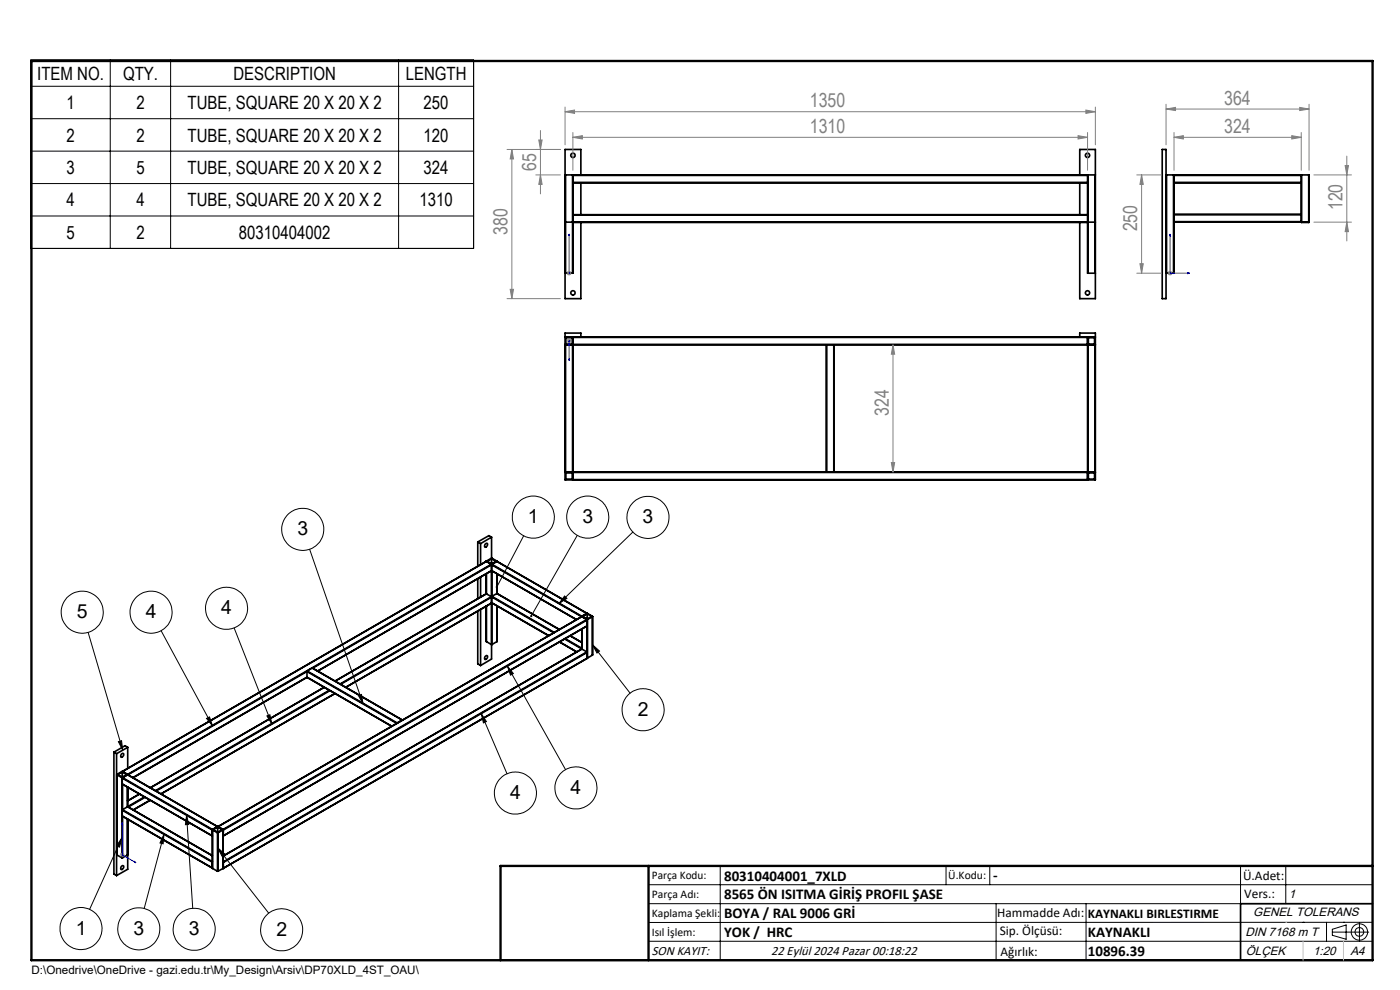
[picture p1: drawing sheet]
<svg xmlns="http://www.w3.org/2000/svg" width="297mm" height="210mm" viewBox="0 0 297 210" stroke-linecap="round" stroke-linejoin="round" font-family="sans-serif">
<g fill="none" stroke="#000" stroke-width=".35">
<path d="M119.9 37.1h.1M120 37.1v20.9M120 37.1h1.5M121.5 37.1h.1M121.5 37.1v20.9M121.5 38.7v.1M121.5 37.1v.1M121.5 37.2v1.5M121.5 38.8v6.7M121.5 37.1h109.2M121.5 38.7h109.2M121.5 38.8h109.2"/>
<path d="M121.5 37.2h109.2M123.2 37.1v-5.4h-3.3v31.7h3.3v-16.2M123.2 38.8v6.7M229.1 37.1v-5.4h3.3v31.7h-3.3v-16.2M229.1 38.8v6.7M230.7 37.1h.1M230.7 38.7v.1M230.7 37.1v.1M230.7 37.2v1.5M230.7 38.8v6.7M230.8 37.1h1.5M230.8 37.1v20.9"/>
<path d="M232.3 37.1h.1M232.3 37.1v20.9M246.6 31.7h.8v31.7h-.8zM247.4 37.1h.1M247.5 37.1h1.5M247.5 37.1v20.9M249 37.1h.1M249 37.1v20.9M249.1 38.7v.1M249.1 37.1v.1M249.1 37.1h26.9M249.1 38.7h26.9"/>
<path d="M249.1 38.8h26.9M249.1 37.2h26.9M249.1 37.2v1.5M249.1 38.8v6.7M276 37.1h.1M276 38.7v.1M276 37.1v.1M276 37.2v1.5M276 38.8v6.7M276.1 37.1h1.5M276.1 37.1v10M277.6 37.1l.1 10"/>
<path d="M277.6 37.1v10M119.9 58h.1M119.9 47.1h1.6M120 58h1.5M121.5 47.2v10.8M121.5 45.5v.1M121.5 47.1v.1M121.5 45.6v1.5M121.5 47.1h109.2M121.5 45.5h109.2M121.5 45.6h109.2M121.5 47.2h109.2"/>
<path d="M230.7 47.2l.1 10.8M230.7 47.1h1.7M230.7 45.5v.1M230.7 47.1v.1M230.7 45.6v1.5M230.8 58h1.5M232.3 58h.1M247.4 58h.1M247.5 58h1.5M249.1 47.1l-.1 10.9M249.1 47v.1M249.1 45.5h.1"/>
<path d="M249.1 47.1h26.9M249.1 45.5h26.9M249.1 45.5v1.5M249.1 47h26.9M276 47.1h.1M276 47v.1M276 45.5h.1M276 47.1h1.7M276 45.5v1.5M276.1 47.1h1.5M277.6 47.1h.1M120 71.5v1.7"/>
<path d="M120 73.2v26.9M120 73.2h1.5M120.1 71.6h1.3v1.4h-1.3zM121.5 71.5v.1M121.5 73.2h.1M121.5 73.2v26.9M121.5 73.1v.1M121.5 71.6v1.5M121.5 73.2h53.8M121.5 71.6h109.2M121.5 73.1h109.2M123.2 71.5v-.8h-3.3v.8h112.5v-.8h-3.3v.8"/>
<path d="M175.3 73.2h.1M175.3 73.2v26.9M175.4 73.2h1.5M175.4 73.2v26.9M176.9 73.2h.1M176.9 73.2v26.9M177 73.2h53.7M177 73.2v26.9M230.7 73.1l.1 .1M230.7 73.2h.1M230.7 71.5v.1M230.7 73.1v.1"/>
<path d="M230.7 71.6v1.5M230.7 73.2v26.9M230.8 71.5l-.1 .1M230.8 73.2v26.9M230.8 73.2h1.5M230.9 71.6h1.3v1.4h-1.3zM232.3 71.5v1.7M232.3 73.2v26.9M101.4 115v5.1M101.4 115l.6 .3M102 115.3v4.5M102.9 115.4a.29 .29 0 0 1 .5-.1 .29 .29 0 0 1-.1 .5 .3 .3 0 0 1-.2 .2 .3 .3 0 0 1-.3-.1z"/>
<path d="M103.2 119.1h.1M103.2 119.1l1.1-.7 1.1 .7M103.2 119.1l-77.2 44.5M103.2 119.1l1 .6M104.2 119.7h.2M104.2 119.7l.1 .1M104.2 119.7l-77.1 44.6M104.3 118.5l-.9 .6 .9 .5M104.3 118.5l.9 .6-.9 .5M104.3 113.9v4.5M104.3 118.5v1.1M104.3 119.8v1.2"/>
<path d="M104.3 113.9l-2.3 1.4M104.3 113.9l-.6-.3-2.3 1.4M104.3 119.8l19.1 11M104.3 119.8l-38 21.9M104.4 119.7l-.1 .1M104.4 119.7l19 11M105.4 119.1h.1M105.4 119.1l-1 .6M105.4 119.1l19.1 11M120 100.1l-.1 1.7 1.6-.1M120 100.1h1.5M120.1 100.3h1.3v1.3h-1.3z"/>
<path d="M121.5 100.1v.1M121.5 100.1h.1M121.5 101.7h109.2M121.5 100.2v1.5M121.5 100.1h53.8M121.5 100.2h109.2M175.3 100.1h.1M175.4 100.1h1.5M176.9 100.1h.1M177 100.1h53.7M230.7 100.1h.1M230.7 100.1v.1"/>
<path d="M230.7 100.2v1.5M230.8 100.1l-.1 .1M230.8 100.1h1.5M230.9 100.3h1.3v1.3h-1.3zM232.3 100.1l.1 1.7-1.7-.1M101.4 122.8v4.2M101.4 129.6v11.2l.6 .4M102 122.4v4.2M102 129.3v11.9M102.9 139.2a.27 .27 0 0 1 .4-.1 .27 .27 0 0 1 .1 .4l-.1 .1a.3 .3 0 0 1-.2 .3 .3 .3 0 0 1-.3-.1zM103.2 128.6v7.5M103.2 121.7v4.3"/>
<path d="M103.2 136.1l1.2 .6M103.2 126l1 .6M104.2 126.6l.1 .1-32.1 18.5M104.2 128l.1 11.8-2.3 1.4M104.2 126.6l-32.1 18.5M104.3 121v.1M104.3 121v6.9M104.3 127.9h.1M104.3 121l18 10.4M104.3 121l-36.9 21.4M104.3 127.9l-31 17.9M104.4 126.5l-.1 .1 13.2 7.6"/>
<path d="M104.4 121.1v5.4M104.4 127.9v8.8M104.4 126.5l13.2 7.7M105.4 125.9h.1M105.4 121.7v4.2M105.4 136.1l-1 .6M105.4 125.9l-1 .6M105.4 125.9l13.2 7.7M105.4 136.1h.1M105.4 128.5v7.6M105.4 125.9l13.3 7.6M116.4 134.8l-12.1-7 12.1 7.1"/>
<path d="M118.7 136.2l3.6 2.1M119.9 135.5l3.5 2v.1l-3.6-2.1M120.9 134.9l2.5 1.4M121 134.9l2.4 1.4M123.4 130.8l-77.2 44.6-19.1-11M123.4 130.8h.1M123.4 137.7h.1M123.4 130.7v.1M123.4 133.4v4.3M123.4 137.7l-76.1 43.9M123.4 130.8l1.1 .6M123.4 130.8l-77.2 44.6"/>
<path d="M123.4 137.7l1.1 .6M124.5 131.4h.1M124.5 130.1l1.2 .7M124.5 131.4l.1 .1M124.5 138.3l.1 .1M124.5 130.1l-1.1 .6M124.5 131.4l-77.2 44.6M124.5 132.8v5.5M124.5 138.3l-77.2 44.5M124.6 139.6h.1M124.6 131.5l-77.2 44.6-.1-.1M124.6 132.7l-77.2 44.6"/>
<path d="M124.6 132.7v.1M124.6 138.4l-77.3 44.5M124.6 139.6v.1M124.6 139.7l-77.3 44.5M124.6 130.2l.9 .6-.9 .5M124.6 130.2l-1 .6 1 .5M124.6 130.2v1.1M124.6 131.5v1.2M124.6 138.4v1.2M124.6 131.4v8.2M125.7 130.8v8.2l-1.1 .6M125.7 130.8l-1.1 .6"/>
<path d="M24.2 159.6l.5 .3M24.2 159.6v25.8l.5 .3M24.7 159.9v25.8M25.8 159.9a.31 .31 0 0 1 .5 .1 .31 .31 0 0 1-.2 .4l-.1 .1a.28 .28 0 0 1-.4 0 .28 .28 0 0 1 .1-.4zM27.1 158.5l-2.4 1.4M27.1 158.5v4.5M27.1 158.5l-.6-.3-2.3 1.4M65.1 143.6l-36.9 21.4M65.1 143.6l18 10.4M65.1 142.4v1.2M65.1 142.4l19.1 11M65.1 142.4l-38 22"/>
<path d="M65.2 142.3l-.1 .1M65.2 142.3l19 11M66.2 141.7l19.1 11M66.2 141.7l-1 .6M68.8 145.8l-36.9 21.3M69.8 146.4l-36.9 21.3M70 146.5l-36.9 21.3M71 144.5l32.2-18.5zM71 147.1l-36.9 21.3M84.2 153.3v.1M85.3 152.7l-1.1 .6M24.8 164.3v17.1"/>
<path d="M24.8 164.4l1.1 .6M24.8 164.4v17M25.9 165h.1M25.9 165v17M25.9 171.9l19.1 10.9M25.9 173.1l19.1 11zM25.9 165.1l19.1 11 .1-.1M25.9 166.3l19.1 11M25.9 166.3h.1M25.9 163.8l-.9 .5 .9 .5M25.9 163.8l1 .5-1 .5M25.9 163.8v1"/>
<path d="M25.9 165.1v1.2M25.9 171.9v1.2M26 163.6l-1.2 .8M26 171.8l-.1 .1M26 165l-.1 .1M26 163.6l1.1 .7M26 165l19.1 11M26 166.3v5.5M26 173.1v8.9M26 171.8l19 11M27.1 164.3h.1M27.1 164.3v.1"/>
<path d="M27.1 171.1h.1M27.1 167v4.1M27.1 173.8v7.6M27.1 171.1l17.9 10.4M27.1 164.4l-1.1 .6M27.1 171.1l-1.1 .7M27.1 164.4l19 11M27.1 167v2.9M27.1 173.8v10.6l-2.4 1.3M29.6 168.4l-2.5 1.5 2.5-1.5M30.7 169l-3.6 2.1M30.8 169.1l-3.6 2.1"/>
<path d="M31.9 169.7l-3.6 2.1M45 176l.1 8.2M45.1 176h.1M45.1 176l1 .7M45.1 176v8.2M46.1 176.7h.1M46.1 175.4h.1M46.1 176.7v8.1M46.1 175.4l-1 .6M46.2 175.5l.9 .5-.9 .6M46.2 175.5l-.9 .5 .9 .6M46.2 175.5v1.1"/>
<path d="M46.2 176.7v8.1M46.2 175.4l1.1 .6M47.3 176h.1M47.3 176l-1.1 .7M47.3 176v8.2M24.8 181.4l1.1 .6M25.8 183.8a.29 .29 0 0 1 .4-.1 .29 .29 0 0 1-.1 .5 .31 .31 0 0 1-.4 .2 .31 .31 0 0 1 0-.5zM25.9 182h.1M27.1 181.3v.1M27.1 181.4l-1.1 .6M45.1 184.2l1 .6M46.1 184.8h.1"/>
<path d="M47.3 184.2h.1M47.3 184.2l-1.1 .6M47.4 184.2h-.1M291.2 191.7h-28v12M106.2 203.7h185"/>
<circle cx="121.5" cy="32.9" r=".46"/>
<circle cx="230.7" cy="33" r=".45"/>
<circle cx="121.5" cy="62.1" r=".46"/>
<circle cx="230.7" cy="62.1" r=".45"/>
</g>
<g fill="none" stroke="#000" stroke-width=".21">
<path d="M6.5 12.7h94v40h-94zM6.5 18.3h94M23.4 12.7v40M36.2 12.7v40M84.6 12.7v40M6.5 25.2h94M6.5 32.1h94M6.5 38.9h94M6.5 45.8h94M65.7 116.5l11.3 32.8M111.1 113.7l-5.7 10.9M122.4 113.6l-9.7 17.1"/>
<path d="M134.3 112.8l-15.7 15.2M18.7 134.2l7.3 24.9M34.2 133.8l10.9 20.2M49.7 133.2l8 20.4M119.8 126.4l.5 .5-1.7 1.1zM125.7 136.8l1.5 1.3-.6 .4zM125.7 136.8l8 10.2M25.1 157.3l.7-.2 .2 2zM43.8 152.4l.6-.3 .7 1.9zM56.6 151.9l.7-.3 .4 2zM76 147.5l.7-.2 .3 2zM102.1 151.4l1.1 1.7-.6 .2z"/>
<path d="M102.1 151.4l5.5 12.7M107.6 141.3l12.4 22M107.6 141.3l1.3 1.6-.6 .3zM25.9 177.7l-.5 2-.7-.3zM25.9 177.7l-6.9 15.2M34.8 177l-.2 2-.7-.2zM34.8 177l-4.2 15.7M39.6 172.9l.4 2h-.7zM39.6 172.9l1.3 19.8M46.1 179.8l1.6 1.3-.6 .5zM46.1 179.8l10.9 13.9M137.6 187.7h153.6"/>
<path d="M137.6 191.7h153.6M137.6 199.7h153.6M152.8 183.7v20M200.7 183.7v4M210 183.7v4M211.3 191.7v12M230.4 191.7v12M263.2 183.7v20M272.8 183.7v8M276.4 195.6h.1M281.4 195.6v4.1M282.6 197.7h7.8"/>
<path d="M282.6 197.1l3-.9v3l-3-.8zM285 195.6h.1M288.4 195.8v3.8M291.2 195.6l-153.6 .1"/>
<circle cx="64.2" cy="112.3" r="4.5"/>
<circle cx="113.1" cy="109.7" r="4.5"/>
<circle cx="124.7" cy="109.7" r="4.5"/>
<circle cx="137.5" cy="109.7" r="4.5"/>
<circle cx="17.5" cy="129.9" r="4.5"/>
<circle cx="32.1" cy="129.9" r="4.5"/>
<circle cx="48.1" cy="129" r="4.5"/>
<circle cx="136.4" cy="150.6" r="4.5"/>
<circle cx="109.3" cy="168.2" r="4.5"/>
<circle cx="122.2" cy="167.1" r="4.5"/>
<circle cx="17.2" cy="197" r="4.5"/>
<circle cx="29.4" cy="197" r="4.5"/>
<circle cx="41.2" cy="197.1" r="4.5"/>
<circle cx="59.7" cy="197.2" r="4.5"/>
<circle cx="288.4" cy="197.7" r="1.74"/>
<circle cx="288.4" cy="197.7" r=".93"/>
</g>
<g fill="none" stroke="#00f" stroke-width=".21">
<path d="M120.7 57.8v.3zM120.7 49.6v.5v-.5M120.7 58h.1M120.7 49.6v8.4M248.2 49.6l.1 .5h-.2zM248.2 49.6v8.4h4.2M252 57.8l.4 .2-.4 .1zM120.7 76.5v-.4v.4M120.7 72.2v.2zM120.7 72.3h.1M120.7 72.3v4.2M25.9 174.5v6.8l3 1.7"/>
<path d="M25.9 174.5l.1 .4-.1-.1zM28.6 182.8l.3 .2-.3-.1z"/>
</g>
<g fill="none" stroke="#808080" stroke-width=".21">
<path d="M107.6 31.7h11.3M108.6 31.7l.3 2h-.7zM108.6 31.7v31.7M113.7 37.1h5.2M114.3 29.7h.7l-.3 2zM114.7 37.1l.3 2h-.7zM114.7 27.7v13.4M119.9 23.7l2-.4v.8zM119.9 22.7v8M119.9 23.7h112.5M121.5 29.1l2-.3v.7zM121.5 28.1v8"/>
<path d="M121.5 29.1h109.2M228.7 28.8l2 .3-2 .4zM230.4 23.3l2 .4-2 .4zM230.7 28.1v8M232.4 22.7v8M241.2 37.1h5.2M242.2 37.1l.3 2h-.7zM242.2 37.1v20.9M247.4 23.1l2-.3v.7zM247.4 22.1v8.6M247.4 23.1h30.3M249.1 29.1l1.9-.3v.7z"/>
<path d="M249.1 29.1h26.9M249.1 28.1v8M274 28.8l2 .3-2 .4zM275.7 22.8l2 .3-2 .4zM276 28.1v8M277.7 22.1v14M278.7 37.1h8M285.4 35.1h.7l-.4 2zM285.7 33.1v18M120.2 58h1M120.4 57.6l.7 .7M120.7 57.5v.9"/>
<path d="M121.1 57.6l-.7 .7M241.2 58h5.2M241.8 55.9h.7l-.3 2.1zM247.7 58h1M247.9 57.6l.7 .7M248.2 57.5v.9M248.6 57.6l-.7 .7M278.7 47.1h8M285.7 47.1l.4 2h-.7zM107.6 63.4h11.3M108.2 61.4h.7l-.3 2zM120.2 72.3h1"/>
<path d="M120.4 72l.7 .7M120.7 71.8v1M121.1 72l-.7 .7M189.4 73.2l.4 1.9h-.7zM189.4 73.2v26.9M189.1 98.1h.7l-.4 2zM25.4 181.3h1M25.6 181l.7 .7M25.9 180.8v1M26.3 181l-.7 .7"/>
</g>
<path d="M6.7 12.9h284.5v190.8h-284.5zM137.6 183.7v20M291.2 183.7h-185v20" fill="none" stroke="#000" stroke-width=".5"/>
<path d="M272.8 195.6h.1M276.4 199.7v4M285 199.7v4" fill="none" stroke="#c0c0c0" stroke-width=".21"/>
<path d="M43.8 152.4l.7-.3 .6 1.9zM56.6 151.9l.7-.3 .4 2zM76 147.5l.7-.2 .3 2zM125.7 136.8l1.5 1.3-.6 .4zM102.1 151.4l1.1 1.7-.6 .2zM107.6 141.3l1.3 1.6-.6 .3zM119.8 126.4l.5 .5-1.7 1.1zM112.5 130.5v.2l.1 .2 .1-.2-.1 .2a.23 .23 0 0 0 .3-.3 .23 .23 0 0 0-.4-.1zM105.2 124.4v.3l.1 .1 .1-.2-.1 .2h.1a.24 .24 0 0 0 .2-.4 .24 .24 0 0 0-.4 0zM46.1 179.8l1.6 1.3-.6 .5zM25.9 177.7l-.5 2-.7-.3zM34.8 177l-.2 2-.7-.2zM39.6 172.9l.4 2h-.7zM25.1 157.3l.7-.2 .2 2z" fill="#000"/>
<g fill="#00f">
<path d="M28.6 182.8l.3 .2-.3-.1zM25.9 174.5l.1 .4-.1-.1z"/>
<path d="M120.7 57.8v.3zM120.7 49.6v.5z"/>
<path d="M120.7 76.1v.4zM120.7 72.2v.2zM252 57.8l.4 .2-.4 .1zM248.2 49.6l.1 .5h-.2z"/>
</g>
<g fill="#808080">
<path d="M228.7 28.8l2 .3-2 .4zM121.5 29.1l2-.3v.7zM230.4 23.3l2 .4-2 .4zM119.9 23.7l2-.4v.8zM275.7 22.8l2 .3-2 .4zM247.4 23.1l2-.3v.7z"/>
<path d="M249.1 29.1l1.9-.3v.7zM274 28.8l2 .3-2 .4z"/>
<path d="M285.7 47.1l.4 2h-.7zM285.4 35.1h.7l-.4 2z"/>
<path d="M114.3 29.7h.7l-.3 2zM114.7 37.1l.3 2h-.7zM108.6 31.7l.3 2h-.7zM108.2 61.4h.7l-.3 2zM189.4 73.2l.4 1.9h-.7zM189.1 98.1h.7l-.4 2zM242.2 37.1l.3 2h-.7zM241.8 55.9h.7l-.3 2.1z"/>
</g>
<g font-size="4.1" fill="#808080">
<text x="171.8" y="22.8">1350</text>
<text x="259.7" y="22.2">364</text>
<text x="171.8" y="28.2">1310</text>
<text x="259.7" y="28.2">324</text>
<text x="113.8" y="36.2" transform="rotate(-90 113.8 36.2)">65</text>
<text x="284.8" y="44.6" transform="rotate(-90 284.8 44.6)">120</text>
<text x="107.7" y="49.9" transform="rotate(-90 107.7 49.9)">380</text>
<text x="241.3" y="49.1" transform="rotate(-90 241.3 49.1)">250</text>
<text x="188.5" y="88.3" transform="rotate(-90 188.5 88.3)">324</text>
</g>
<g font-size="4.1">
<text x="63.1" y="113.6">3</text>
<text x="112" y="111">1</text>
<text x="123.5" y="111">3</text>
<text x="136.3" y="111">3</text>
<text x="16.3" y="131.2">5</text>
<text x="30.9" y="131.2">4</text>
<text x="46.9" y="130.3">4</text>
<text x="135.3" y="151.8">2</text>
<text x="108.2" y="169.5">4</text>
<text x="121.1" y="168.4">4</text>
<text x="16.1" y="198.3">1</text>
<text x="28.3" y="198.3">3</text>
<text x="40.1" y="198.4">3</text>
<text x="58.6" y="198.5">2</text>
</g>
<g font-size="3.9">
<text x="7.9" y="16.9">ITEM NO.</text>
<text x="26.1" y="16.9">QTY.</text>
<text x="49.5" y="16.9">DESCRIPTION</text>
<text x="86.1" y="16.9">LENGTH</text>
<text x="14.1" y="23.1">1</text>
<text x="28.9" y="23.1">2</text>
<text x="39.8" y="23.1">TUBE, SQUARE 20 X 20 X 2</text>
<text x="89.9" y="23.1">250</text>
<text x="14.1" y="30">2</text>
<text x="28.9" y="30">2</text>
<text x="39.8" y="30">TUBE, SQUARE 20 X 20 X 2</text>
<text x="89.9" y="30">120</text>
<text x="14.1" y="36.9">3</text>
<text x="28.9" y="36.9">5</text>
<text x="39.8" y="36.9">TUBE, SQUARE 20 X 20 X 2</text>
<text x="89.9" y="36.9">324</text>
<text x="14.1" y="43.8">4</text>
<text x="28.9" y="43.8">4</text>
<text x="39.8" y="43.8">TUBE, SQUARE 20 X 20 X 2</text>
<text x="89" y="43.8">1310</text>
<text x="14.1" y="50.7">5</text>
<text x="28.9" y="50.7">2</text>
<text x="50.7" y="50.7">80310404002</text>
</g>
<g font-size="3.2">
<text x="153.6" y="186.8">80310404001_7XLD</text>
<text x="153.6" y="190.8">8565 ÖN ISITMA GİRİŞ PROFIL ŞASE</text>
<text x="210.7" y="186.6">-</text>
<text x="153.6" y="194.8">BOYA / RAL 9006 GRİ</text>
<text x="153.6" y="198.8">YOK / HRC</text>
<text x="230.8" y="198.7">KAYNAKLI</text>
<text x="230.8" y="202.8">10896.39</text>
</g>
<g font-size="2.8">
<text x="263.7" y="186.7">Ü.Adet:</text>
<text x="263.9" y="190.5">Vers.:</text>
<text x="211.5" y="194.5">Hammadde Adı:</text>
<text x="230.8" y="194.7">KAYNAKLI BIRLESTIRME</text>
<text x="138.3" y="202.6">SON KAYIT:</text>
<text x="163.6" y="202.6">22 Eylül 2024 Pazar 00:18:22</text>
<text x="212.1" y="198.4">Sip. Ölçüsü:</text>
<text x="212.2" y="202.7">Ağırlık:</text>
</g>
<g font-size="2.6">
<text x="273.4" y="190.4">1</text>
<text x="265.9" y="194.4">GENEL TOLERANS</text>
<text x="264.2" y="198.5">DIN 7168 m T</text>
<text x="264.3" y="202.6">ÖLÇEK</text>
<text x="278.5" y="202.6">1:20</text>
<text x="286.5" y="202.6">A4</text>
</g>
<g font-size="2.5">
<text x="138.3" y="186.4">Parça Kodu:</text>
<text x="138.3" y="190.5">Parça Adı:</text>
<text x="201.2" y="186.5">Ü.Kodu:</text>
<text x="138.3" y="194.5">Kaplama Şekli:</text>
<text x="138.3" y="198.6">Isıl İşlem:</text>
<text x="6.7" y="206.7">D:\Onedrive\OneDrive - gazi.edu.tr\My_Design\Arsiv\DP70XLD_4ST_OAU\</text>
</g>
</svg>
